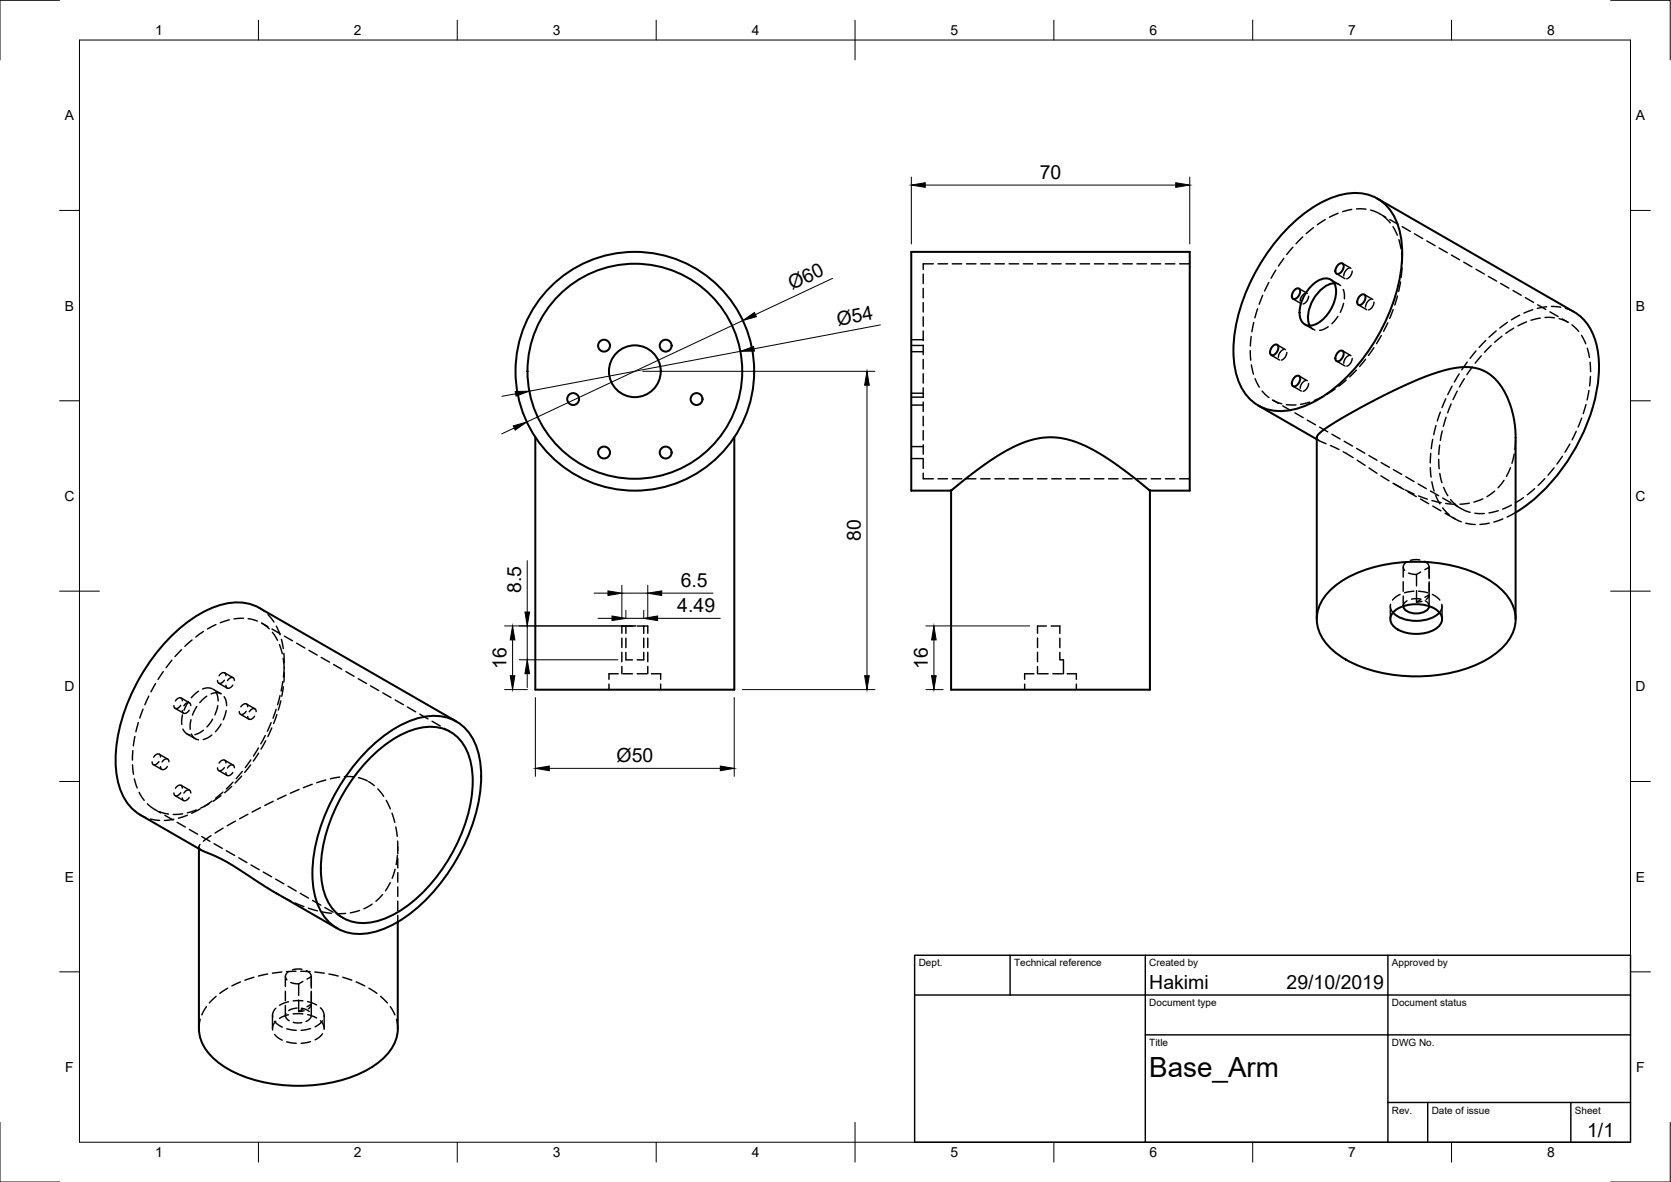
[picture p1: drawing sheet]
<svg xmlns="http://www.w3.org/2000/svg" width="420mm" height="297mm" viewBox="0 0 420 297" stroke-linecap="round" stroke-linejoin="round" font-family="sans-serif">
<!-- layer: Visible -->
<g fill="none" stroke="#000" stroke-width=".51">
<path d="M323.5 57.7a29.5 29.5 0 0 1 14.9-9 11 11 0 0 1 13 7.5 30.6 30.6 0 0 1-1 19.5 47.9 47.9 0 0 1-17.4 23.7 18.5 18.5 0 0 1-13.3 3.7 11.3 11.3 0 0 1-8.9-9.2 34.7 34.7 0 0 1 3.1-21.8 50.7 50.7 0 0 1 9.6-14.4zM346.3 49.9l49.5 28.5a13.4 13.4 0 0 1 6.1 10.8 40.5 40.5 0 0 1-6 23.8 43.7 43.7 0 0 1-14.8 15.8M325.5 72.8a.77 .77 0 0 1 1.4 0 1.95 1.95 0 0 1-1.7 2.3 1.29 1.29 0 0 1 .1-1.9zM329.9 71.7a4.5 4.5 0 0 1 4.4-1.6 3.5 3.5 0 0 1 1.6 4 9.9 9.9 0 0 1-5.4 7.5 2.71 2.71 0 0 1-2.8-.4 2.71 2.71 0 0 1-.9-2.6 10.3 10.3 0 0 1 3.1-6.9zM335.5 71.2a8 8 0 0 0-6.1 5.7l-.5 2.4a4.6 4.6 0 0 0 .4 2.5M336.5 66.5a.77 .77 0 0 1 1.3 0 1.95 1.95 0 0 1-1.6 2.3 1.29 1.29 0 0 1 0-1.9zM342 74.3a.77 .77 0 0 1 1.3 0 1.95 1.95 0 0 1-1.6 2.4 1.29 1.29 0 0 1 0-2zM320.1 87a.77 .77 0 0 1 1.3 0 1.95 1.95 0 0 1-1.6 2.3 1.29 1.29 0 0 1 0-2zM325.5 94.8a.77 .77 0 0 1 1.4 0 1.95 1.95 0 0 1-1.7 2.3 1.29 1.29 0 0 1 .1-2zM336.5 88.5a.77 .77 0 0 1 1.3 0 1.95 1.95 0 0 1-1.6 2.3 1.29 1.29 0 0 1 0-2zM134.6 109.9v63.4h50v-63.4M316.4 101.9l14.7 8.5"/>
<path d="M239.1 123.3h-10v-60h70v60h-10M239.1 123.3l8.5-6.6 5.6-3.5 3.3-1.6 2.1-.8 2.9-.7 2.3-.2 3 .2 2.9 .7 2.1 .8 3 1.4 5.9 3.7 8.4 6.6M239.1 123.3v50h50v-50M331.1 155.6v-45.8l.1-.3 .7-.8 1.4-1.1 4.3-2.6 8.3-4.6 6-2.9 5.5-2.5 4-1.4 3.5-.9 3-.4a10.7 10.7 0 0 1 10.7 6.8l1.1 2.4 .7 2.6 .7 5v46.5M334.2 148.7a28.5 28.5 0 0 1 16.9-7.2 38.3 38.3 0 0 1 22.7 3.9 14 14 0 0 1 7.1 8.2 10 10 0 0 1-4.1 10 32.1 32.1 0 0 1-19.7 6.4 35.6 35.6 0 0 1-20.3-5.3 11.2 11.2 0 0 1-5.7-9.8 10.1 10.1 0 0 1 3.1-6.2zM350.2 153.9a9.2 9.2 0 0 0 11.8 0M350.7 153.4a9.7 9.7 0 0 1 10.8 0 2.69 2.69 0 0 1 1.1 2.7 2.69 2.69 0 0 1-1.9 2.1 9.9 9.9 0 0 1-10-.5 2.54 2.54 0 0 1 0-4.3zM352.8 152.3a2.51 2.51 0 0 0 2.6 1.8 3.9 3.9 0 0 0 3.9-1.4v-.4M91.9 189.1a29.5 29.5 0 0 1 14.9-9 11 11 0 0 1 13 7.5 30.6 30.6 0 0 1-1 19.5 47.9 47.9 0 0 1-17.4 23.7 18.5 18.5 0 0 1-13.3 3.7 11.3 11.3 0 0 1-8.9-9.2 34.7 34.7 0 0 1 3.1-21.8 50.7 50.7 0 0 1 9.6-14.4zM93.7 189.8a24.7 24.7 0 0 1 12.7-7 10.1 10.1 0 0 1 11.8 8 31.4 31.4 0 0 1-3 20.7 40.7 40.7 0 0 1-15.4 17.9 14.2 14.2 0 0 1-12.3 1.9 11.2 11.2 0 0 1-6.5-9.2 34.3 34.3 0 0 1 4.3-20.8l2-3.6a43.4 43.4 0 0 1 6.4-7.9zM114.7 181.3l-49.4-28.5a13.3 13.3 0 0 0-11.8-.1 40.1 40.1 0 0 0-18.3 17.4 40.1 40.1 0 0 0-5.9 24.6 13.3 13.3 0 0 0 6 10.1M35.3 204.8l15.3 8.8 3.6 1.6 3 1.5 11 7 16.6 9.6"/>
<path d="M50 213.3v45.2a11.7 11.7 0 0 0 5.9 9.2 37.1 37.1 0 0 0 25.8 4.7 26.1 26.1 0 0 0 15.9-7.8 9.8 9.8 0 0 0 2.4-6.1v-26.8"/>
<circle cx="151.9" cy="86.9" r="1.49"/>
<circle cx="159.6" cy="93.3" r="30"/>
<circle cx="159.6" cy="93.3" r="6.5"/>
<circle cx="159.6" cy="93.3" r="27"/>
<circle cx="167.4" cy="86.9" r="1.49"/>
<circle cx="144.1" cy="100.3" r="1.49"/>
<circle cx="151.9" cy="113.7" r="1.49"/>
<circle cx="167.4" cy="113.7" r="1.49"/>
<circle cx="175.1" cy="100.3" r="1.49"/>
</g>
<!-- layer: Hidden -->
<g fill="none" stroke="#000" stroke-width=".36">
<path d="M327.6 59.5l-1.7 1.7M330.3 57.2l-1.9 1.5M333.2 55.2l-2 1.3M336.4 53.6l-2.1 1M339.9 52.6l-2.3 .6M341.1 52.5l2.4 .1M344.6 52.8l2.3 .9M346.9 53.7l1.5 .9M347.9 54.3l1.7 1.7M349.5 55.2l2 1.2M350.3 57l1 2.1M352.6 57l2 1.2"/>
<path d="M355.7 58.7l2 1.3M232.1 79.6v2.4M232.1 76v2.4M232.1 72.5v2.4M232.1 68.9v2.4M234.7 66.3h-2.6v1.4M235.9 66.3h2.4M239.4 66.3h2.4M243 66.3h2.4M246.6 66.3h2.4M250.1 66.3h2.4M253.7 66.3h2.4"/>
<path d="M257.3 66.3h2.4M260.9 66.3h2.3M264.5 66.3h2.3M268 66.3h2.4M271.6 66.3h2.4M275.2 66.3h2.4M278.7 66.3h2.4M282.3 66.3h2.4M285.9 66.3h2.4M289.5 66.3h2.3M293 66.3h2.4M296.6 66.3h2.5"/>
<path d="M316.2 77.6l-.7 2.3M317.5 74.2l-.9 2.3M319 71l-1 2.1M320.8 67.9l-1.2 2M322.8 64.9l-1.3 2M325.1 62.1l-1.5 1.9M325.1 75.1l2.1 1.2M326.6 72.5l2.1 1.2M328.3 73.7a2.18 2.18 0 0 0-1.4 1.9M329 74.4a2.21 2.21 0 0 1-1.3 2M334.6 70.3l2.1 1.2M335.5 71.2l.8 .1 .8 .5"/>
<path d="M336.1 68.8l2.1 1.2M336.4 79.5l-1.5 1.9M337.6 66.2l2.1 1.2M337.7 72.7l.3 1.2v1.2M337.8 76.2l-.8 2.3M339.2 67.4a2.18 2.18 0 0 0-1.3 1.9M340 68.1a2.18 2.18 0 0 1-1.4 2M341.5 76.6l2.2 1.2M343 74l2.2 1.2M344.7 75.2a2.18 2.18 0 0 0-1.3 2M345.5 75.9a2.21 2.21 0 0 1-1.4 2M350.3 77.8l-.9 2.2"/>
<path d="M351.4 74.4l-.7 2.3M351.7 60.2l.6 2.4M352.1 70.9l-.4 2.3M352.4 63.7l.2 2.4M352.5 67.3l-.2 2.4M358.8 60.5l2 1.2M361.8 62.3l2.1 1.2M365 64.1l2 1.2M368 65.9l2.1 1.2M371.1 67.7l2.1 1.2M374.2 69.5l2.1 1.1M377.3 71.2l2.1 1.2"/>
<path d="M380.4 73l2.1 1.2M382.1 79.2l-2.1 1.2M383.5 74.8l2.1 1.2M385.4 77.8l-2.2 .9M386.6 76.6l2.1 1.2M387.3 79.9l-2.3 .6M388.5 79.8l2.4 .1M388.9 77.1l-2.4 .4M389.7 78.4l2.1 1.2M390.1 77l2.4 .2M393.6 77.5l2.2 .9M229.1 86.8h3"/>
<path d="M229.1 98.8h3M229.1 85.4h3M229.1 88.4h3M232.1 97.5v2.4l-3-.1M232.1 93.9v2.4M232.1 90.3v2.4M232.1 86.7v2.4M232.1 83.2v2.4M314.4 88.1l.1 2.4M314.6 84.5l-.2 2.4M314.6 91.7l.6 2.3M315.2 81l-.4 2.4"/>
<path d="M315.6 95.2l1.1 2.1M317.4 98.3l1.7 1.6M319.6 89.2l2.1 1.3M321.1 86.6l2.1 1.3M322.8 87.8a2.18 2.18 0 0 0-1.4 2M323.6 88.6a2.21 2.21 0 0 1-1.4 1.9M325.1 97.1l2.1 1.2M326.6 94.5l2.1 1.2M328.1 81.5l2.1 1.3M328.3 95.6a2.18 2.18 0 0 0-1.4 2M329 96.4a2.21 2.21 0 0 1-1.3 1.9M329.3 81.8l.6 .7 .7 .4"/>
<path d="M332.6 99.7l-2.1 1M334 82.1l-1 .6-1.2 .3M335.7 97.8l-2 1.3M336.1 90.7l2.1 1.3M337.6 88.1l2.1 1.3M338.5 95.5l-1.9 1.6M339.2 89.3a2.18 2.18 0 0 0-1.3 2M340 90.1a2.18 2.18 0 0 1-1.4 1.9M341 93l-1.6 1.7M343.4 90.3l-1.6 1.8M345.5 87.4l-1.4 1.9M347.3 84.3l-1.2 2.1"/>
<path d="M349 81.1l-1.1 2.2M365.1 97l-1.1 2.2M366.4 98.3l-1 2.1M366.9 94l-1.2 2M368.2 95.2l-1.2 2M368.9 91l-1.4 1.9M370.2 92.2l-1.3 2M371.1 88.2l-1.5 1.9M372.5 89.4l-1.6 1.9M373.5 85.6l-1.6 1.7M374.9 86.8l-1.6 1.7M376.2 83.2l-1.8 1.6"/>
<path d="M377.7 84.5l-1.9 1.5M379 81l-1.9 1.4M380.6 82.5l-2 1.3M383.8 80.9l-2.1 1M392 80.1l2.3 .9M392.8 80.1l1.5 .9M395.2 81.6l1.8 1.7M397.7 84.3l1 2.1M399.1 87.5l.6 2.3M399.5 98.2l-.4 2.3M399.8 91l.1 2.4M399.9 94.6l-.2 2.4"/>
<path d="M229.1 112.2h3M229.1 115.2h3M229.1 101.8h3M232.1 118.9v1.4h2.6M232.1 115.3v2.4M232.1 111.8v2.3M232.1 108.2v2.4M232.1 104.6v2.4M232.1 101v2.4M320 100.5l1.5 .9M320.1 100.6l2.2 .9M322.5 102l2.1 1.2"/>
<path d="M323.4 101.7l2.4 .1M325.6 103.8l2.1 1.2M328.7 105.6l2.1 1.2M329.3 101.1l-2.3 .5M331.1 110l.4 .6 1.9 .9M331.1 110.4l.6 .4M331.8 107.3l2.1 1.2M334.5 112l2.2 1M334.9 109.1l2.1 1.2M337.7 113.5l2.5 1.5M338 110.9l2.1 1.2M341.1 112.7l2.1 1.2"/>
<path d="M341.2 115.6l2 1.4M344.2 114.5l2 1.2M344.2 117.6l2 1.3M347.2 119.6l2 1.2M347.3 116.3l2.1 1.1M350.4 118l2 1.2M353.5 119.8l2 1.2M359.6 117.5l.2 2.4M359.7 113.9l-.1 2.4M360.2 110.4l-.3 2.4M361.1 106.9l-.6 2.3M361.8 115.4l.1 2.4"/>
<path d="M362 111.9l-.2 2.3M362 119l.6 2.3M362.2 103.6l-.8 2.2M362.6 108.3l-.4 2.4M363.5 100.2l-.9 2.2M363.6 104.9l-.7 2.3M364.9 101.5l-.9 2.2M379.8 117.5l-1 2.2M380.7 114.1l-.5 2.3M381.1 110.5l-.2 2.4M390.8 117.6l-1.6 1.8M392.9 114.7l-1.4 1.9"/>
<path d="M394.7 111.6l-1.2 2.1M396.3 108.4l-1 2.1M397.7 105.1l-.9 2.2M398.8 101.7l-.7 2.3M235.9 120.3h2.4M239.4 120.3h2.4M243 120.3h2.4M246.6 120.3h2.4M250.1 120.3h2.4M253.7 120.3h2.4M257.3 120.3h2.4M260.9 120.3h2.3"/>
<path d="M264.5 120.3h2.3M268 120.3h2.4M271.6 120.3h2.4M275.2 120.3h2.4M278.7 120.3h2.4M282.3 120.3h2.4M285.9 120.3h2.4M289.5 120.3h2.3M293 120.3h2.4M296.6 120.3h2.5M350.3 121.4l2 1.2M350.5 121.6l2.5 1.4"/>
<path d="M353.4 123.1l2.2 1M354.1 123.6l2 1.2M356.6 121.6l2 1.2M356.7 124.6l2.2 .8M357.2 125.4l2 1.2M359.7 123.4l2 1.2M360 121.1l.6 2.3M360 125.8l2.4 .5M360.3 127.2l2 1.2M361 124.5l1.1 2.1M362.7 127.6l1.7 1.7M362.8 125.2l2 1.2"/>
<path d="M363 122.5l1 2.1M363.3 129l2.6 1.4M363.5 126.5l2.4 .2M364.7 125.5l1.8 1.7M365.3 130.1l2.1 1M365.9 126.9l1.5 .9M367.5 127.9l2.2 .8M368.6 131.5l2.3 .3M369.5 126.4l-2.4 .3M370.8 129h2.4M372.9 125.4l-2.3 .8M374.5 131.5l-2.4 .3"/>
<path d="M375.8 123.4l-1.9 1.4M376.7 128.3l-2.3 .6M377.9 130.4l-2.3 .8M378.2 120.7l-1.5 1.9M380 126.9l-2.2 1M381.1 128.8l-2.1 1.1M383.1 125.1l-2 1.3M385.9 122.8l-1.9 1.5M388.4 120.3l-1.6 1.7M51.2 158.7l-2 1.4M54.3 157l-2.1 1.1M57.7 155.8l-2.3 .7"/>
<path d="M61.2 155.4l-2.4 .1M62.4 155.5l2.3 .6M65.2 152.8l1.3 .9M65.8 156.6l1.9 1.4M65.8 156.6l1.6 .9M67.4 154.5l1.5 1.8M68.4 158.1l2.1 1.2M68.5 158.9l1.3 2M69.5 157.3l.9 2.2M71.5 159.9l2.1 1.1M157.4 157.3h-1v1.8M159 157.3h-1.6v1.9"/>
<path d="M160.2 157.3h1.7M162.9 159.1v-1.8h-1v1.9M263.1 157.3h-2.2v1.8M264.3 157.3h2.2v1.9M349.6 152.3v3.3M349.6 151.9v.8l.6 1.2M352 149.4l-1 .6-.9 .8M352.8 149.8v2.5l.4-.8 .6-.5M352.8 142.5v2.5M352.8 146.2v2.4M353.6 141.3a1.28 1.28 0 0 0-.4 2M354.2 144l2 .4v2.8"/>
<path d="M354.9 150.6l1.2-.2 1.2 .2M355.5 148.6l-2.4 .4M356.2 148.4v2.9M356.7 148.6l2.3 .4M357 140.7l-1.4-.1-1 .2M357.2 150.7l-1 .6M357.2 143.7l-1 .7M357.5 151.1l-1.3 .2M358.1 141l.9 .7 .3 .8M358.3 150.1l1-.6-.1 .5-.6 .6M358.3 143.2l1-.7v2.9M359.3 149.8v2.5l-.3-.8-.6-.5"/>
<path d="M359.3 142.5v2.5M359.3 146.2v3.3M360.2 149.4l1 .6 .8 .8M362.5 151.9v.8l-.6 1.2M362.6 152.3v3.3M36 178.2l-.9 2.3M37.4 174.9l-1 2.2M39.1 171.8l-1.1 2.1M41.1 168.8l-1.4 2M43.2 165.9l-1.4 1.9M44 178l2.1 1.2M45.4 177.3a.96 .96 0 0 1-.7 .7 .96 .96 0 0 1-.9-.4l-.1-.3"/>
<path d="M45.5 175.4l2.1 1.2M45.6 163.3l-1.6 1.7M45.8 176.1a.74 .74 0 0 0-.5-.8 .74 .74 0 0 0-.9 .4l-.3 .4M45.9 179.6l-.2 2.5M47.4 176.3l-1.1 2.2M47.6 178.5a.93 .93 0 0 1-.8 .7 .93 .93 0 0 1-.9-.4l-.1-.3M48 177.3a.74 .74 0 0 0-.6-.8 .74 .74 0 0 0-.9 .5l-.3 .4M48.3 160.8l-1.8 1.6M49.5 177.6l-1.1 2.1M49.9 173.7l-1.8 1.7M52 174.9l-1.8 1.7M53.3 173.1l-1-.2-1.4 .3"/>
<path d="M53.5 173.2l2.1 1.2M54.2 173.8l.4 .7 .3 1.7M54.8 177.3l-.8 2.3M55 171.7l2.1 1.2M55.4 174.3l-1-.2-1.3 .3M56.3 175.1l.4 .7 .3 1.6M56.4 170.9a.96 .96 0 0 1-.7 .8 .96 .96 0 0 1-1-.4v-.3M56.5 169.1l2.1 1.2M56.8 169.8a.74 .74 0 0 0-.5-.8 .74 .74 0 0 0-.9 .4l-.3 .4M56.9 178.6l-.7 2.3M58.5 172.2a.93 .93 0 0 1-.7 .7 .93 .93 0 0 1-.9-.4l-.1-.3M58.9 171a.74 .74 0 0 0-.5-.8 .74 .74 0 0 0-.9 .5l-.3 .4"/>
<path d="M60.5 179.5l2.1 1.2M61.9 178.8a.96 .96 0 0 1-.7 .7 .96 .96 0 0 1-1-.4v-.3M62 176.9l2.1 1.2M62.3 177.6a.74 .74 0 0 0-.6-.8 .74 .74 0 0 0-.8 .5l-.3 .3M64 180a.94 .94 0 0 1-.7 .7 .94 .94 0 0 1-1-.3v-.3M64.4 178.8a.74 .74 0 0 0-.5-.8 .74 .74 0 0 0-.9 .5l-.3 .4M69.4 178.3l-.8 2.2M69.6 179.6l-.8 2.2M70.3 162l.7 2.3M70.4 174.8l-.6 2.3M70.6 176.1l-.6 2.3M70.8 160.7l.4 2.3"/>
<path d="M71.1 171.3l-.4 2.4M71.2 165.5l.2 2.3M71.2 172.6l-.4 2.4M71.4 164.2l.1 2.4M71.5 167.8l-.2 2.3M71.5 169l-.1 2.4M74.6 161.6l2 1.2M77.7 163.4l2.1 1.2M80.8 165.2l2 1.2M83.9 167l2 1.2M87 168.8l2 1.2M90.1 170.6l2 1.2"/>
<path d="M93.2 172.3l2 1.2M96.3 174.1l2 1.2M99.4 175.9l2 1.2M102.4 177.7l2.1 1.2M105.6 179.5l2 1.2M153.1 171.9v1.4M155.4 169.3h-2.3v1.4M156.4 160.3v2.4M156.4 163.9v2.4M156.4 167.5v1.8M156.6 169.3h2.4M157.4 163.9v1.9h1.6"/>
<path d="M157.4 160.4v2.4M160.2 169.3h2.4M161.9 163.9v1.9h-1.7M161.9 160.4v2.4M162.9 160.3v2.4M162.9 163.9v2.4M162.9 167.5v1.8M163.8 169.3h2.3v1.4M166.1 171.9v1.4M257.6 171.9v1.4M260 169.3h-2.4v1.4M260.9 160.3v2.4"/>
<path d="M260.9 163.9v2.4M260.9 167.5v1.8M261.2 169.3h2.3M264.7 169.3h2.4M266.5 163.9v1.9h.9v3.5M266.5 160.4v2.4M268.3 169.3h2.3v1.4M270.6 171.9v1.4M33.3 192.2l.2 2.4M33.4 188.6l-.1 2.4M33.8 195.7l.7 2.3M33.9 185.1l-.4 2.3"/>
<path d="M34.8 181.6l-.6 2.3M35 199.1l1.3 2M38.5 192.1l2.2 1.3M40 191.4a.95 .95 0 0 1-.8 .7 .95 .95 0 0 1-.9-.3l-.1-.3M40 189.5l2.2 1.3M40.4 190.2a.74 .74 0 0 0-.6-.8 .74 .74 0 0 0-.9 .5l-.3 .4M42.1 192.6a.93 .93 0 0 1-.7 .8 .93 .93 0 0 1-1-.4v-.3M42.5 191.4a.74 .74 0 0 0-.6-.7 .74 .74 0 0 0-.8 .4l-.4 .4M44 199.9l2.1 1.3M45.4 199.2a.96 .96 0 0 1-.7 .7 .96 .96 0 0 1-.9-.3l-.1-.3M45.5 197.3l2.1 1.3M45.8 198a.74 .74 0 0 0-.5-.7 .74 .74 0 0 0-.9 .4l-.3 .4"/>
<path d="M46 183.2l.7 1 1.1 .5M47 184.4l2.1 1.3M48 199.3a.74 .74 0 0 0-.6-.8 .74 .74 0 0 0-.9 .4l-.3 .4M48 180.9l-.2 2.4M48.1 184.5l.7 .9 1.1 .5M51.1 183.5l-.8 .6-1.3 .5M53.3 184.7l-.9 .6-1.3 .6M53.5 180.7l-1.5 2M55 193.6l2.1 1.3M55.5 200l-1.9 1.3M55.6 182l-1.5 1.9M56 199.1l-1.8 1.5"/>
<path d="M56.4 192.9a.96 .96 0 0 1-.7 .7 .96 .96 0 0 1-1-.3v-.3M56.5 191l2.1 1.3M56.8 191.7a.74 .74 0 0 0-.5-.7 .74 .74 0 0 0-.9 .4l-.3 .4M58.3 197.6l-1.8 1.6M58.5 194.1a.93 .93 0 0 1-.7 .8 .93 .93 0 0 1-.9-.4l-.1-.3M58.6 196.5l-1.7 1.8M58.9 192.9a.74 .74 0 0 0-.5-.7 .74 .74 0 0 0-.9 .4l-.3 .4M60.7 195l-1.6 1.8M60.9 193.9l-1.5 1.8M63 192.2l-1.5 1.9M63.1 191l-1.4 1.9M65 188l-1.3 2"/>
<path d="M65 189.3l-1.3 2M66.7 184.8l-1.1 2.1M66.8 186.2l-1.2 2.1M68.2 181.6l-1 2.2M68.3 182.9l-.9 2.2M71.9 199.8l-2.1 1.1M75.2 198.4l-2.2 1M78.5 197.1l-2.2 .8M81.9 196l-2.3 .7M85.4 195.3l-2.3 .4M86.6 195.2h2.4M90.1 195.4l2.3 .8"/>
<path d="M92.7 196.4l1.4 1M95 198.3l1.5 1.8M108.6 181.3l2.1 1.1M111.7 183l1.5 .9M35.3 204.8l1.4 .7M37.1 202l1.9 1.4M37.8 205.8l2.4 .4M38.9 203.4l1.5 .9M40 204l2.4 .6M41.4 204.9l2.1 1.2M43.7 205.9l-2.4 .3M44.5 206.7l2.1 1.1"/>
<path d="M45.9 204.5l-2.4 .2M47.1 204.9l-2.2 .7M47.6 200.4a.94 .94 0 0 1-.8 .8 .94 .94 0 0 1-.9-.4l-.1-.3M47.6 208.5l2.1 1.1M49.4 203.5l-2.3 .8M50 212.9v.4M50.3 212.2l-.3 .8 .6 .6M50.3 203.3l-2.1 1.1M50.7 210.2l2.1 1.2M52.6 202l-2.1 1.1M53.1 210l-2 1.4M53.3 201.3l-2 1.4"/>
<path d="M53.8 212l2.1 1.2M56.1 208.1l-2 1.2M56.9 213.8l2.1 1.2M59.2 206.3l-2.1 1.2M60 215.6l2.1 1.2M62.3 204.6l-2.1 1.2M63.1 217.4l2.1 1.2M65.5 203l-2.1 1.1M66.2 219.1l2.1 1.2M68.7 201.4l-2.1 1M97.1 201.1l1 2.2M98.6 204.4l.7 2.3"/>
<path d="M99.3 218.4l-.7 2.3M99.5 207.8l.4 2.4M99.9 214.9l-.3 2.4M100 211.4v2.3M100 212.9v1.6M100 215.7v2.4M100 219.3v2.4M69.3 220.9l2.1 1.2M69.4 224.5l.6 .3M71 225.3l2.1 1.1M72.4 222.7l2.1 1.2M74.2 226.9l2.2 .9"/>
<path d="M75.5 224.5l2.1 1.2M77.5 228.2l2.3 .7M78.6 226.3l2.1 1.2M81 229.2l2.3 .3M81.7 228.1l2.1 1.1M84.8 229.8l1.5 .9M86.9 229.5l-2.4 .1M90.4 228.8l-2.3 .6M93.6 227.2l-2.1 1.2M96.2 224.8l-1.7 1.7M98.1 221.8l-1.2 2M100 222.9v2.4"/>
<path d="M100 226.4v2.4M100 230v1.7M50.3 256.2l-.3 2.3M51.9 253l-1.2 2M54.3 250.4l-1.7 1.6M57.3 248.3l-2 1.3M60.5 246.8l-2.2 1M63.8 245.6l-2.2 .7M67.3 244.8l-2.3 .5M68.5 255.2v3.3M69 256.7l.9 .8 1.1 .6M69 259.9l.9 .9 1.1 .6"/>
<path d="M69.3 253.4l-.6 1-.1 1.2M69.3 256.7l-.6 .9-.1 1.3M70.8 244.3l-2.3 .3M71.8 245.4v2.5M71.8 249.1v2.4M71.8 252.7v2.5M71.9 254.7l-.1 .5 .1 .5 .8 .8M72.1 258.5l2.4 .4M72.5 244.2a1.26 1.26 0 0 0-.4 2M72.5 251.7l-2.2 .9M72.5 255l-2.2 .9M73.1 246.9l2 .4"/>
<path d="M73.7 256.9l2.2 .1M74.4 244.1l-2.4 .1M74.7 253.3l-1.5 .3-.6 .3M75.1 251.3v2.9M75.6 244.1l2.4 .1M75.8 253.4l.9 .2 1.1 .6M75.9 243.6l-1.4-.1-.9 .2M76.2 253.6l-1.1 .6 1.4-.2M76.2 246.6l-1.1 .7v2.8M76.2 251.5h-2.5M76.2 254.8h-2.5M77 243.9l.9 .7 .3 .5 .1 3.2"/>
<path d="M77.2 246l1.1-.6v2.5M77.3 251.7l2.3 .8M77.3 255l2.3 .8M78.1 258.5l-2.4 .4M78.3 255.1l-.3 .9-1.1 .7M78.3 252.4l-.2 .5-.6 .6M78.3 252.4l-1.1 .6M78.3 249.1v3.3M78.3 252.7v2.5M79.2 244.3l2.3 .3M80.6 253.3l.7 1.1 .2 1M80.6 256.5l.7 1.1 .2 1.1"/>
<path d="M81.1 256.5l-.6 .7-1.3 .8M81.1 259.8l-.6 .7-1.3 .8M81.5 255.2v3.3M82.7 244.8l2.3 .5M86.2 245.6l2.3 .7M89.6 246.8l2.1 1M92.8 248.3l2 1.3M95.7 250.4l1.7 1.6M98.1 253l1.2 2M99.7 256.2l.3 2.3M72.1 261.8l2.4 .4M78.1 261.8l-2.4 .4"/>
</g>
<!-- layer: Border -->
<g fill="none" stroke="#000" stroke-width=".25">
<path d="M15 .1h-15v15M20 10.1h390v276.9h-390zM65 5.1v5M115 5.1v5M165 5.1v5M215 5.1v10M265 5.1v5M315 5.1v5M365 5.1v5M405 .1h15v15M15 52.9h5M410 52.9h5"/>
<path d="M15 100.7h5M410 100.7h5M15 148.6h10M405 148.6h10M15 196.4h5M410 196.4h5M15 244.2h5M410 244.2h5M0 282.1v14.9h15M65 287v5M115 287v5M165 287v5"/>
<path d="M215 282.1v9.9M265 287v5M315 287v5M365 287v5M420 282.1v14.9h-15"/>
</g>
<!-- layer: TitleBlock -->
<path d="M230 240.1h180v46.9h-180zM230 250h180M254 240.1v9.9M288 240.1v46.9M349 240.1v46.9M288 260.1h122M349 277.1h61M359 277.1v9.9M395 277.1v9.9" fill="none" stroke="#000" stroke-width=".36"/>
<!-- layer: Dimensions -->
<g fill="none" stroke="#000" stroke-width=".25">
<path d="M229.2 44.5v16.8M232.6 46.5h63M299.1 44.5v16.8M209.4 69.9l-19.5 9.2M129.6 99l-3.4 .6M161.6 93.3h58.4M186.1 88.3l-53 10M186.8 80.5l-54.3 25.6M218 96.8v73M221.4 81.6l-31.8 6.1M129.3 107.6l-3.2 1.4M126.9 157.3h33"/>
<path d="M132.6 140.9v12.9M132.6 157.3v8.5M149.4 149.1h3.5M150.4 155.4h3.5M156.4 147.1v8.2M156.4 149.1h6.5M157.4 153.4v1.9M157.4 155.4h4.5M161.9 153.4v1.9M162.9 147.1v8.2M165.4 155.4h15.7M166.4 149.1h12.9"/>
<path d="M232.8 157.3h26.1M126.9 173.3h5.7M128.9 160.8v9M130.6 165.8h24.8M132.6 169.3v3.5M134.6 175.3v19.8M184.6 175.3v19.8M186.6 173.3h33.4M232.8 173.3h4.4M234.8 160.8v9M138.1 193.1h43"/>
</g>
<g fill="#000" stroke="#000" stroke-width=".25">
<path d="M229.2 46.5l3.4-.6v1.2zM295.6 45.9l3.5 .6-3.5 .6zM186.8 80.5l2.9-2 .5 1.1zM129.5 98.4l3.6-.1-3.3 1.2zM186.1 88.3l3.4-1.2 .2 1.1zM218 93.3l.6 3.5h-1.2zM129.1 107l3.4-.9-3 2zM132 153.8h1.2l-.6 3.5zM152.9 148.5l3.5 .6-3.5 .6zM153.9 154.8l3.5 .6-3.5 .6zM161.9 155.4l3.5-.6v1.2zM162.9 149.1l3.5-.6v1.2z"/>
<path d="M128.9 157.3l.6 3.5h-1.2zM128.3 169.8h1.2l-.6 3.5zM132.6 165.8l.6 3.5h-1.2zM217.4 169.8h1.2l-.6 3.5zM234.8 157.3l.6 3.5h-1.2zM234.2 169.8h1.2l-.6 3.5zM134.6 193.1l3.5-.6v1.2zM181.1 192.5l3.5 .6-3.5 .6z"/>
</g>
<text font-size="7" x="289" y="270.6">Base_Arm</text>
<g font-size="4.9">
<text x="261.4" y="44.9">70</text>
<text x="199.2" y="72.9" transform="rotate(-25 199.2 72.9)">Ø60</text>
<text x="210.7" y="82" transform="rotate(-11 210.7 82)">Ø54</text>
<text x="216.4" y="136" transform="rotate(-90 216.4 136)">80</text>
<text x="131" y="149" transform="rotate(-90 131 149)">8.5</text>
<text x="171.2" y="147.5">6.5</text>
<text x="170.3" y="153.8">4.49</text>
<text x="127.3" y="168.2" transform="rotate(-90 127.3 168.2)">16</text>
<text x="233.3" y="168.2" transform="rotate(-90 233.3 168.2)">16</text>
<text x="155" y="191.5">Ø50</text>
<text x="289" y="248.5">Hakimi</text>
<text x="323.5" y="248.5">29/10/2019</text>
<text x="399.1" y="285.7">1/1</text>
</g>
<g font-size="3.5">
<text x="39" y="8.8">1</text>
<text x="89" y="8.8">2</text>
<text x="139" y="8.8">3</text>
<text x="189" y="8.8">4</text>
<text x="239" y="8.8">5</text>
<text x="289" y="8.8">6</text>
<text x="339" y="8.8">7</text>
<text x="389" y="8.8">8</text>
<text x="16.3" y="30.2">A</text>
<text x="411.3" y="30.2">A</text>
<text x="16.3" y="78">B</text>
<text x="411.3" y="78">B</text>
<text x="16.2" y="125.9">C</text>
<text x="411.2" y="125.9">C</text>
<text x="16.2" y="173.7">D</text>
<text x="411.2" y="173.7">D</text>
<text x="16.3" y="221.6">E</text>
<text x="411.3" y="221.6">E</text>
<text x="16.4" y="269.4">F</text>
<text x="411.4" y="269.4">F</text>
<text x="39" y="290.8">1</text>
<text x="89" y="290.8">2</text>
<text x="139" y="290.8">3</text>
<text x="189" y="290.8">4</text>
<text x="239" y="290.8">5</text>
<text x="289" y="290.8">6</text>
<text x="339" y="290.8">7</text>
<text x="389" y="290.8">8</text>
</g>
<g font-size="2.5">
<text x="231" y="242.9">Dept.</text>
<text x="255" y="242.9">Technical reference</text>
<text x="289" y="242.9">Created by</text>
<text x="350" y="242.9">Approved by</text>
<text x="289" y="252.8">Document type</text>
<text x="350" y="252.8">Document status</text>
<text x="289" y="262.9">Title</text>
<text x="350" y="262.9">DWG No.</text>
<text x="350" y="279.9">Rev.</text>
<text x="360" y="279.9">Date of issue</text>
<text x="396" y="279.9">Sheet</text>
</g>
</svg>
